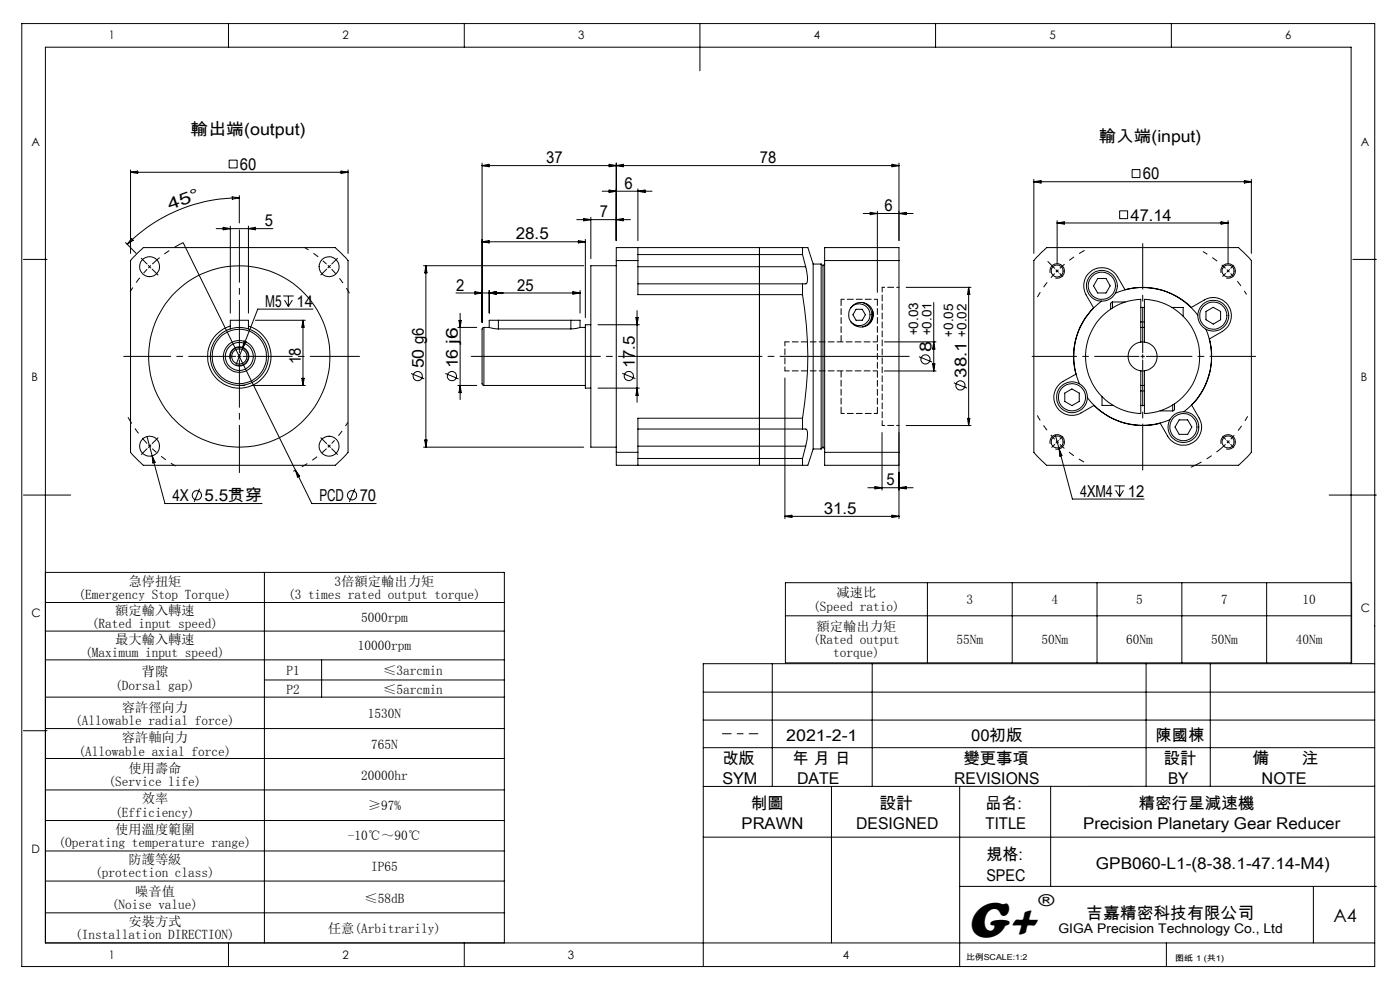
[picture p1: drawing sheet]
<svg xmlns="http://www.w3.org/2000/svg" width="297mm" height="210mm" viewBox="0 0 297 210" stroke-linecap="round" stroke-linejoin="round" font-family="sans-serif">
<g fill="none" stroke="#000" stroke-width=".21">
<path d="M4.6 5h287v200h-287zM48.5 5v5M98.5 5v5M148.5 5v10M198.5 5v5M248.5 5v5M27.7 36v17.8M27.7 36.5h46.1M27.7 36.5l1.5-.2v.5zM48.6 34h1.7v1.6h-1.7zM72.4 36.3l1.4 .2-1.4 .3zM73.8 36v17.8"/>
<path d="M102.3 34.6v33.8M102.3 35.1h88.4M102.3 35.1l1.5-.3v.6zM129.2 34.8l1.5 .3-1.5 .3zM130.7 34.6v16.4M130.7 35.1l1.5-.3v.6zM189.2 34.8l1.5 .3-1.5 .3zM190.7 34.6v16.4M219.3 38.1v15.7M219.3 38.6h46.2M219.3 38.6l1.5-.3v.5zM240.2 36h1.6v1.7h-1.6z"/>
<path d="M264 38.3l1.5 .3-1.5 .2zM265.5 38.1v15.7M5 55h5M26.6 51.5l2.3 2.3M27.9 50.6l.4 .4-1.3 .8zM28.3 54.5l2.1-2h40.7l1.1 1 1.6 1.8v40.6l-.6 .8-2.1 2h-40.7l-.3-.3-2.4-2.5v-40.6zM31.5 56.3l.2 .3M31.7 56.6l-.2 .3M31.7 56.6l.3 .3M32 56.3l-.3 .3M38.8 51.5l23.9 48.3M45.9 48.5h12"/>
<path d="M47.3 48.2l1.6 .3-1.6 .2zM48.9 48v18.4M49.2 41.8l1.6 .2-1.5 .3zM50.8 42a33.8 33.8 0 0 0-23.8 9.8M50.8 41.5v5.8M52.7 48v18.4M52.7 48.5l1.5-.3v.5zM89.9 56.4h33.9M90.3 56.4v38.5M90.3 56.4l.3 1.5h-.5zM102.3 51.3l1.5-.3v.5zM102.3 51.3h21.9"/>
<path d="M122.3 46.6h11.4M122.7 51l1.5 .3-1.5 .2zM123.8 46.3l1.5 .3-1.5 .2zM124.2 50.8v16.6M125.3 46.1v8.8M127.7 40.6h10.6M129.2 40.3l1.5 .3-1.5 .2zM130.7 56.4h-5.4v38.5h5.4M130.7 55.3v40.6M130.7 55.3h4.6M130.7 46.6l1.5-.3v.5zM135.3 52.5v2.8"/>
<path d="M135.3 55.3v7.2h35M135.3 56.6h35.6M135.3 54h35M135.3 40.1v10.9M135.3 40.6l1.5-.3v.5zM161.1 52.5v46.2M170.3 54l.6 2.6M170.3 52.5v1.5M170.3 52.5h1.1l1.1 3.5M170.3 52.5h-39.6v2.8M170.9 56.6a5 5 0 0 1 .1 3.6h-.7M172.5 56v39.2"/>
<path d="M172.5 56h1.7M174.2 56v39.2M174.2 56l.4 .4M174.6 56.4v38.5M174.9 55.3v-2.8h15.8v2.8M174.9 56l-.3 .4M174.9 55.3h15.8M174.9 55.3v40.6M183.1 45.3h10.6M184.6 45l1.5 .3-1.5 .2zM186.1 44.8v17.2M190.7 45.3l1.5-.3v.5z"/>
<path d="M190.7 55.3v54.7M220.6 53.9l1.4-1.4h40.7l1.1 1 1.7 1.8v40.6l-1 1.1-1.8 1.7h-40.7l-1-1-1.7-1.8v-40.6zM222.8 57.9a1.54 1.54 0 0 1 1.3-1.9 1.54 1.54 0 0 1 1.7 1.6 1.54 1.54 0 0 1-1.9 1.4M224 57.2l.3 .3M224.3 57.5l-.3 .2M224.3 46.8v9.2M224.3 47.3h36.2M224.3 47.3l1.5-.2v.4zM224.3 57.5l.2 .2M224.5 57.2l-.2 .3M230.7 58.3a3.9 3.9 0 0 1 6.4 .4l1.6 2.7a14.7 14.7 0 0 1 14 3.8l2.8-1.6a3.8 3.8 0 0 1 5.2 1.5 3.8 3.8 0 0 1-1.4 5.2l-2.7 1.6a14.6 14.6 0 0 1-3.8 14l1.6 2.8a3.8 3.8 0 0 1-1.4 5.2 3.8 3.8 0 0 1-5.3-1.4l-1.6-2.7a14.6 14.6 0 0 1-14-3.8l-2.8 1.6a3.8 3.8 0 0 1-5.2-1.4 3.8 3.8 0 0 1 1.4-5.3l2.7-1.5a14.5 14.5 0 0 1 3.8-14.1l-1.6-2.8a4 4 0 0 1 .3-4.2zM232.9 59.1h1.7l.9 1.5-.9 1.6h-1.7l-.9-1.6z"/>
<path d="M237.5 44.7h1.7v1.7h-1.7zM259 57.9a1.54 1.54 0 0 1 1.4-1.9 1.54 1.54 0 0 1 1.7 1.6 1.54 1.54 0 0 1-2 1.4M259 47.1l1.5 .2-1.5 .2zM260.5 46.8v9.2M287 55h5M48.9 69.8v-1.9h3.8v1.9M48.9 69.2a6.7 6.7 0 0 0-3.6 10.3 6.7 6.7 0 0 0 11 0 6.7 6.7 0 0 0-3.6-10.3M48.9 76.1a1.93 1.93 0 0 1 1.7-2.4 1.93 1.93 0 0 1 2.1 2 1.93 1.93 0 0 1-2.4 1.8M51.5 73.8l-1.4 3.6M51.8 72.3l.4 .2-.7 1.3zM54.2 67.9h10.6M60.1 62.8h2.2"/>
<path d="M60.4 63.7l.8 1.3M61.2 62.8v2.2M62 63.7l-.8 1.3M64.3 67.9v13.9M64.3 67.9l.2 1.5h-.5zM66.4 65.6h-11.7l-3.2 8.2M87.2 79.2l2.8 1.2M94.5 79.2l2.8 1.2M96.7 62.2h26.3M97.1 69.5h4M97.4 68h.5l-.3 1.5zM97.6 66.5v18.3"/>
<path d="M100.8 61.9l1.5 .3-1.5 .2zM102.7 69.5l-.4 .3v11.6l.4 .4M102.7 69.5v12.3M103.8 61.6v4.8M103.8 62.2l1.5-.3v.5zM103.8 69.5l1.9 .3M105.7 67.9h-1.9v1.6h-1.1M105.7 67.9h15.4M105.7 69.8h15.4M105.7 67.9v1.9M121.1 67.9h1.9v1.6h1.2M121.1 67.9v1.9"/>
<path d="M121.5 61.9l1.5 .3-1.5 .2zM123 69.5l-1.9 .3M123 61.6v4.8M125.3 68.9h-1.1v13.4h1.1M126.9 68.9h8.7M132 79.2l2.8 1.1M134.9 67.4h.5l-.3 1.5zM135.1 65.9v19.4M135.3 60.2h35M170.3 62.5a76.6 76.6 0 0 1 0 26.2M170.3 60.2v2.3M180.5 65.3a2.31 2.31 0 0 1 3.3-.2 2.31 2.31 0 0 1 0 3.4 2.31 2.31 0 0 1-3.3-.2"/>
<path d="M181.6 65.6h1.3l.7 1.2-.7 1.1h-1.3l-.7-1.1zM183 64.2a2.69 2.69 0 0 1 2 2.6 2.69 2.69 0 0 1-2 2.5M185.1 66v.3a3 3 0 0 1-.6 2.2M187.6 78.7h11M187.6 72.5h11M192.2 61h13.8M194.9 75.7l2.8 1.1M197.8 77.2h.5l-.2 1.5zM198.1 64.2v14.5M198.1 72.5l.2 1.5h-.5zM205.5 61v29.3M205.5 61l.2 1.5h-.5z"/>
<path d="M233.7 63.9a14.6 14.6 0 0 0-4.7 17.5M236 64.1l-.3 .2-.1 1.3M236 64.1v1.2M236 64.1h2.7M236.6 62.2a14.6 14.6 0 0 1 17.5 4.7M242 72.6v-9.1a12.1 12.1 0 0 0-11.7 12.1 12.1 12.1 0 0 0 11.7 12.1v-9M242 72.6a3.1 3.1 0 0 0-2.7 3 3.1 3.1 0 0 0 2.7 3.1M242 69.5h.8M242 72.6h.8M242 78.7h.8M242 65.2h.8M242 68.3h.8"/>
<path d="M242.8 72.6a3.1 3.1 0 0 1 2.7 3 3.1 3.1 0 0 1-2.7 3.1M242.8 72.6v-9.1a12.1 12.1 0 0 1 11.7 12.1 12.1 12.1 0 0 1-11.7 12.1v-9M248.6 65.2h2.4v1.9M255.8 69.8a14.7 14.7 0 0 1-4.7 17.5M255.8 66.1l1.6-.9 1.5 .9v1.7l-1.5 .9-1.6-.9zM31.2 92.6l3.8 14.2h20.6M32.3 96.7l.6 1.4-.5 .1zM50.8 81.8h1.1M53.4 81.8h11.4M62.7 99.8l-.5 .2M62.7 99.8l3.4 7h13.7M62.7 99.8l.9 1.2-.5 .2z"/>
<path d="M64 80.2h.5l-.2 1.6zM89.9 94.9h33.9M90.1 93.3h.5l-.3 1.6zM97.1 81.8h4M97.6 81.8l.3 1.5h-.5zM102.7 81.8h21.5M126.9 82.3h8.7M130.7 95.9v2.8h39.6M130.7 95.9h4.6M135.1 82.3l.3 1.5h-.5zM135.3 95.9v2.8M135.3 91h35"/>
<path d="M135.3 94.6h35.6M135.3 97.3h35M166.5 80.2v29.8M170.3 88.7v2.3M170.3 97.3v1.4M170.3 91h.8a5 5 0 0 1-.2 3.6M170.3 88.7h-35v7.2M170.9 94.6l-.6 2.7M172.5 95.2l-1.1 3.5h-1.1M172.5 95.2h1.7M174.6 94.9l.3 .3M174.6 94.9l-.4 .3"/>
<path d="M174.9 95.9h15.8v2.8h-15.8zM187.1 91.7v12.3M192.2 90.3h13.8M202.4 81.2l2.7 1.1M205.2 88.8h.5l-.2 1.5zM222.8 94.1a1.54 1.54 0 0 1 1.3-1.9 1.54 1.54 0 0 1 1.7 1.7 1.54 1.54 0 0 1-1.9 1.3M223.9 92.2l.8 3M224.7 95.2l2.8 10.7h15.2M224.7 95.2l.6 1.4-.5 .2zM225.9 83.4l1.5-.9 1.6 .9v1.8l-1.6 .8-1.5-.8zM230.7 84.3a14.6 14.6 0 0 0 17.5 4.7M233.8 84.1v1.9h2.3"/>
<path d="M242 81.8h.8M242 82.9h.8M242 86h.8M246.1 87.2h2.7M248.8 85.9v1.3M249.2 85.6v1.2l-.4 .4M250.2 89.1h1.8l.8 1.5-.8 1.5h-1.8l-.9-1.5zM259 94.1a1.54 1.54 0 0 1 1.4-1.9 1.54 1.54 0 0 1 1.7 1.7 1.54 1.54 0 0 1-2 1.3M5 105h10M42.3 103.7l-1.1 2.8M75.2 103.7l-1.1 2.8M166.5 109.5h24.2"/>
<path d="M166.5 109.5l1.5-.2v.5zM184.1 103.5h9.6M185.6 103.2l1.5 .3-1.5 .2zM189.2 109.3l1.5 .2-1.5 .3zM190.7 103.5l1.5-.3v.5zM236.4 103.1h2.2M236.7 104l.8 1.3M237.5 103.1v2.2M238.3 104l-.8 1.3M282 105h10M9.6 127.8h97.4M9.6 133.9h97.4"/>
<path d="M9.6 140h97.4M9.6 121.4h97.4v78.6M56.1 121.4v78.6M68.2 140v7.9M166.6 123.6h120.1v17h-120.1zM166.6 130.6h120.1M196.7 123.6v17M214.7 123.6v17M232.7 123.6v17M250.7 123.6v17M268.7 123.6v17M5 155h5"/>
<path d="M9.6 147.9h97.4M9.6 154.5h97.4M56.1 144.2h50.9M149.2 152.7h142.4M149.2 146.8h142.4M149.2 158.6h142.4M163.8 140.8v26M185 140.8v26M243.1 140.8v26M256.8 140.8v26M286.6 140.8v-130.8h-277v190h282M291.6 140.8h-142.4v64.2"/>
<path d="M9.6 160.9h97.4M9.6 167.6h97.4M9.6 174.1h97.4M149.2 177.6h142.4M176.4 166.8v33.2M203.6 166.8v38.2M222.9 166.8v21.2M291.6 166.8h-142.4M9.6 180.5h97.4M9.6 186.9h97.4M9.6 193.6h97.4M203.6 188h88.4"/>
<path d="M278.6 188v12M48.5 200v5M98.5 200v5M247.4 200v5"/>
<circle cx="31.7" cy="56.6" r="2.13"/>
<circle cx="69.8" cy="56.6" r="2.11"/>
<circle cx="224.3" cy="57.5" r="1.28"/>
<circle cx="260.5" cy="57.5" r="1.28"/>
<circle cx="50.8" cy="75.6" r="19.2"/>
<circle cx="50.8" cy="75.6" r="1.61"/>
<circle cx="50.8" cy="75.6" r="3.4"/>
<circle cx="50.8" cy="75.6" r="2.97"/>
<circle cx="50.8" cy="75.6" r="2.03"/>
<circle cx="50.8" cy="75.6" r="6.2"/>
<circle cx="50.8" cy="75.6" r="5.8"/>
<circle cx="88.6" cy="79.8" r=".98"/>
<circle cx="95.9" cy="79.8" r=".98"/>
<circle cx="133.4" cy="79.8" r=".97"/>
<circle cx="182.7" cy="66.8" r="2.62"/>
<circle cx="196.3" cy="76.2" r=".97"/>
<circle cx="233.8" cy="60.6" r="2.89"/>
<circle cx="233.8" cy="60.6" r="3.3"/>
<circle cx="257.4" cy="67" r="3.3"/>
<circle cx="257.4" cy="67" r="2.88"/>
<circle cx="31.7" cy="94.6" r="2.11"/>
<circle cx="69.8" cy="94.6" r="2.12"/>
<circle cx="203.8" cy="81.8" r=".98"/>
<circle cx="224.3" cy="93.7" r="1.28"/>
<circle cx="227.4" cy="84.3" r="2.89"/>
<circle cx="227.4" cy="84.3" r="3.3"/>
<circle cx="251" cy="90.6" r="3.3"/>
<circle cx="251" cy="90.6" r="2.88"/>
<circle cx="260.5" cy="93.7" r="1.28"/>
<circle cx="41.8" cy="105" r=".99"/>
<circle cx="74.7" cy="105" r=".99"/>
</g>
<path d="M31.2 57.1a26.9 26.9 0 0 0-3.6 4.8M69.3 56a26.9 26.9 0 0 0-4.7-3.5M260 56.9a25.6 25.6 0 0 0-4.8-3.5M261.1 93.2a25.6 25.6 0 0 0 3.6-4.9" fill="none" stroke="#000" stroke-width=".21" stroke-dasharray="30.5 1.3 1.3 1.3" stroke-dashoffset="29.4" stroke-linecap="butt"/>
<path d="M32.3 56a26.9 26.9 0 0 1 6.5-4.5" fill="none" stroke="#000" stroke-width=".21" stroke-dasharray="30.5 1.3 1.3 1.3" stroke-dashoffset="28.4" stroke-linecap="butt"/>
<path d="M69.8 56.6l-.2-.3M69.8 56.6l.3 .2M260.5 57.5l-.2-.3M260.5 57.5l.3 .2M31.7 94.6l.3 .3M31.7 94.6l-.2-.2M69.8 94.6l.3-.2M69.8 94.6l-.2 .3M224.3 93.7l.3 .3M224.3 93.7l-.3-.2M260.5 93.7l.3-.2M260.5 93.7l-.2 .3" fill="none" stroke="#000" stroke-width=".21" stroke-dasharray="30.5 1.3 1.3 1.3" stroke-linecap="butt"/>
<path d="M223.8 58a25.7 25.7 0 0 0-3.7 5M32.3 95.2a26.9 26.9 0 0 0 5 3.7" fill="none" stroke="#000" stroke-width=".21" stroke-dasharray="30.5 1.3 1.3 1.3" stroke-dashoffset="29.3" stroke-linecap="butt"/>
<path d="M31.2 94.1a26.9 26.9 0 0 1-4-5.6" fill="none" stroke="#000" stroke-width=".21" stroke-dasharray="30.5 1.3 1.3 1.3" stroke-dashoffset="28.9" stroke-linecap="butt"/>
<path d="M261.1 58l1.8 2.2 1.5 2.3M70.4 94.1l1.8-2.2 1.6-2.3" fill="none" stroke="#000" stroke-width=".21" stroke-dasharray="30.5 1.3 1.3 1.3" stroke-dashoffset="29.6" stroke-linecap="butt"/>
<path d="M224.8 56.9a25.7 25.7 0 0 1 5.3-3.8M69.3 95.2a26.9 26.9 0 0 1-5.3 3.8" fill="none" stroke="#000" stroke-width=".21" stroke-dasharray="30.5 1.3 1.3 1.3" stroke-dashoffset="29.1" stroke-linecap="butt"/>
<path d="M70.4 57.1a26.9 26.9 0 0 1 3.7 5.1M223.8 93.2a25.6 25.6 0 0 1-3.8-5.1M224.8 94.3a25.7 25.7 0 0 0 5.2 3.7" fill="none" stroke="#000" stroke-width=".21" stroke-dasharray="30.5 1.3 1.3 1.3" stroke-dashoffset="29.2" stroke-linecap="butt"/>
<path d="M260 94.3a25.6 25.6 0 0 1-7.4 4.8" fill="none" stroke="#000" stroke-width=".21" stroke-dasharray="30.5 1.3 1.3 1.3" stroke-dashoffset="27.9" stroke-linecap="butt"/>
<path d="M192.9 75.6h-92.9" fill="none" stroke="#000" stroke-width=".21" stroke-dasharray="30.5 1.3 1.3 1.3" stroke-dashoffset="3.1"/>
<path d="M153.3 155.6h7.5" fill="none" stroke="#000" stroke-width=".21" stroke-dasharray="30.5 1.3 1.3 1.3" stroke-dashoffset="28.6"/>
<path d="M190.7 60.9h-3.6M187.1 90.2h3.6" fill="none" stroke="#000" stroke-width=".21" stroke-dasharray="1.3 .6" stroke-dashoffset=".7"/>
<path d="M187.1 90.2v-29.3" fill="none" stroke="#000" stroke-width=".21" stroke-dasharray="1.3 .6" stroke-dashoffset=".3"/>
<path d="M178.4 63.5h7.7M186.1 87.7h-7.7" fill="none" stroke="#000" stroke-width=".21" stroke-dasharray="1.3 .6" stroke-dashoffset=".6"/>
<path d="M178.4 63.5v9M178.4 78.7v9" fill="none" stroke="#000" stroke-width=".21" stroke-dasharray="1.3 .6" stroke-dashoffset="-.1"/>
<path d="M186.1 87.7v-24.2" fill="none" stroke="#000" stroke-width=".21" stroke-dasharray="1.3 .6"/>
<path d="M166.5 78.7h19.6M166.5 78.7v-6.2M186.1 72.5h-19.6" fill="none" stroke="#000" stroke-width=".21" stroke-dasharray="1.3 .6" stroke-dashoffset=".4"/>
<g fill="none" stroke="#000" stroke-width=".21" stroke-dasharray="30.5 1.3 1.3 1.3">
<path d="M31.2 56l-1.2-1.2M32.3 57.1l1.2 1.2M69.3 57.1l-1.2 1.2M69.8 56.6l.3-.3M69.8 56.6l-.2 .2M70.4 56l1.2-1.2M223.7 56.9l-1.4-1.4M224.8 58l.7 .6M260 58l-.6 .6M260.5 57.5l.3-.3M260.5 57.5l-.2 .2M261.1 56.9l.6-.6"/>
<path d="M50.8 75.6v-.4M50.8 75.6h-.4M50.8 75.6v.4M50.8 75.6h.4M242.4 75.6v-.4M242.4 75.6h-.4M242.4 75.6v.4M242.4 75.6h.4M31.2 95.2l-1.2 1.2M31.7 94.6l-.2 .3M31.7 94.6l.3-.2M32.3 94.1l1.2-1.2"/>
<path d="M69.3 94.1l-1.2-1.2M69.8 94.6l.3 .3M69.8 94.6l-.2-.2M70.4 95.2l1.2 1.2M223.7 94.3l-.6 .6M224.3 93.7l-.3 .3M224.3 93.7l.3-.2M224.8 93.2l.7-.6M260 93.2l-.6-.6M260.5 93.7l.3 .3M260.5 93.7l-.2-.2M261.1 94.3l.6 .6"/>
</g>
<path d="M50.8 74.8v-26" fill="none" stroke="#000" stroke-width=".21" stroke-dasharray="30.5 1.3 1.3 1.3" stroke-dashoffset="19.4"/>
<path d="M50 75.6h-23.8" fill="none" stroke="#000" stroke-width=".21" stroke-dasharray="30.5 1.3 1.3 1.3" stroke-dashoffset="20.5"/>
<path d="M50.8 76.4v23.8" fill="none" stroke="#000" stroke-width=".21" stroke-dasharray="30.5 1.3 1.3 1.3" stroke-dashoffset="20.4"/>
<path d="M51.6 75.6h24.7" fill="none" stroke="#000" stroke-width=".21" stroke-dasharray="30.5 1.3 1.3 1.3" stroke-dashoffset="20"/>
<path d="M242.4 74.8v-23.1M243.2 75.6h23.2" fill="none" stroke="#000" stroke-width=".21" stroke-dasharray="30.5 1.3 1.3 1.3" stroke-dashoffset="20.8"/>
<path d="M241.6 75.6h-22.6" fill="none" stroke="#000" stroke-width=".21" stroke-dasharray="30.5 1.3 1.3 1.3" stroke-dashoffset="21"/>
<path d="M242.4 76.4v23.3" fill="none" stroke="#000" stroke-width=".21" stroke-dasharray="30.5 1.3 1.3 1.3" stroke-dashoffset="20.7"/>
<text font-size="11" x="205.1" y="198.7">G+</text>
<text font-size="3.9" x="282.9" y="195.5">A4</text>
<g font-size="3.5">
<text x="40.4" y="28.7">輸出端(output)</text>
<text x="115.9" y="34.6">37</text>
<text x="161.2" y="34.6">78</text>
<text x="233.1" y="30.2">輸入端(input)</text>
<text x="50.9" y="36">60</text>
<text x="132.5" y="40.1">6</text>
<text x="242.5" y="38.1">60</text>
<text x="36" y="44.6" transform="rotate(-20 36 44.6)">4 5 °</text>
<text x="56.2" y="48">5</text>
<text x="127.3" y="46.1">7</text>
<text x="187.6" y="44.8">6</text>
<text x="239.8" y="46.8">47.14</text>
<text x="109.4" y="50.8">28.5</text>
<text x="56.3" y="65.1">M5</text>
<text x="62.9" y="65.1">14</text>
<text x="96.8" y="61.6">2</text>
<text x="109.7" y="61.6">25</text>
<text x="63.8" y="77.3" transform="rotate(-90 63.8 77.3)">18</text>
<text x="197.6" y="74.6" transform="rotate(-90 197.6 74.6)">8</text>
<text x="89.9" y="78.2" transform="rotate(-90 89.9 78.2)">50 g6</text>
<text x="97.1" y="78.2" transform="rotate(-90 97.1 78.2)">16 j6</text>
<text x="134.7" y="78.1" transform="rotate(-90 134.7 78.1)">17.5</text>
<text x="205" y="80.1" transform="rotate(-90 205 80.1)">38.1</text>
<text x="36.6" y="106.3">4X</text>
<text x="43.4" y="106.3">5.5贯穿</text>
<text x="67.8" y="106.3">PCD</text>
<text x="76.3" y="106.3">70</text>
<text x="188" y="103">5</text>
<text x="229.1" y="105.4">4XM4</text>
<text x="239.3" y="105.4">12</text>
<text x="174.8" y="109">31.5</text>
<text x="220.3" y="192.2">®</text>
<text x="230.5" y="194.8">吉嘉精密科技有限公司</text>
</g>
<g font-size="3.4">
<text x="166.8" y="157.1">2021-2-1</text>
<text x="206" y="157.1">00初版</text>
<text x="245.2" y="157.1">陳國棟</text>
<text x="153.2" y="162">改版</text>
<text x="153.2" y="166.3">SYM</text>
<text x="168.2" y="162">年 月 日</text>
<text x="169.1" y="166.3">DATE</text>
<text x="202.4" y="166.3">REVISIONS</text>
<text x="204.4" y="162">變更事項</text>
<text x="246.9" y="162">設計</text>
<text x="247.8" y="166.3">BY</text>
<text x="265.7" y="162">備</text>
<text x="267.6" y="166.3">NOTE</text>
<text x="276.2" y="162">注</text>
<text x="159.3" y="171.6">制圖</text>
<text x="186.6" y="171.6">設計</text>
<text x="209.1" y="171.6">品名:</text>
<text x="241.5" y="171.6">精密行星減速機</text>
<text x="157.3" y="175.9">PRAWN</text>
<text x="181.7" y="175.9">DESIGNED</text>
<text x="209.1" y="175.9">TITLE</text>
<text x="229.8" y="175.9">Precision Planetary Gear Reducer</text>
<text x="209.2" y="182.5">規格:</text>
<text x="232.5" y="184.3">GPB060-L1-(8-38.1-47.14-M4)</text>
<text x="209.2" y="186.8">SPEC</text>
</g>
<g font-size="2.8">
<text x="194.8" y="71.1" transform="rotate(-90 194.8 71.1)">+0.03</text>
<text x="197.6" y="71.1" transform="rotate(-90 197.6 71.1)">+0.01</text>
<text x="202.2" y="71.4" transform="rotate(-90 202.2 71.4)">+0.05</text>
<text x="205" y="71.4" transform="rotate(-90 205 71.4)">+0.02</text>
<text x="27.2" y="124.2">急停扭矩</text>
<text x="71" y="124.2">3倍額定輸出力矩</text>
<text x="16.7" y="127">(Emergency Stop Torque)</text>
<text x="24.4" y="130.4">額定輸入轉速</text>
<text x="61.1" y="127">(3 times rated output torque)</text>
<text x="76.6" y="131.8">5000rpm</text>
<text x="172.5" y="129.5">(Speed ratio)</text>
<text x="177.5" y="126.7">减速比</text>
<text x="205" y="128.1">3</text>
<text x="223" y="128.1">4</text>
<text x="241" y="128.1">5</text>
<text x="259" y="128.1">7</text>
<text x="276.3" y="128.1">10</text>
<text x="19.5" y="133.3">(Rated input speed)</text>
<text x="24.4" y="136.5">最大輸入轉速</text>
<text x="75.9" y="137.9">10000rpm</text>
<text x="172.5" y="136.6">(Rated output</text>
<text x="173.2" y="133.8">額定輸出力矩</text>
<text x="202.9" y="136.6">55Nm</text>
<text x="220.9" y="136.6">50Nm</text>
<text x="238.9" y="136.6">60Nm</text>
<text x="256.9" y="136.6">50Nm</text>
<text x="274.9" y="136.6">40Nm</text>
<text x="18.1" y="139.3">(Maximum input speed)</text>
<text x="30.1" y="143.5">背隙</text>
<text x="60.8" y="143.1">P1</text>
<text x="81.3" y="143.1">≤3arcmin</text>
<text x="176.7" y="139.4">torque)</text>
<text x="24.4" y="146.3">(Dorsal gap)</text>
<text x="60.8" y="147.2">P2</text>
<text x="81.3" y="147.2">≤5arcmin</text>
<text x="16" y="153.8">(Allowable radial force)</text>
<text x="25.8" y="151">容許徑向力</text>
<text x="78" y="152.4">1530N</text>
<text x="16.7" y="160.3">(Allowable axial force)</text>
<text x="25.8" y="157.5">容許軸向力</text>
<text x="78.7" y="158.9">765N</text>
<text x="23" y="166.8">(Service life)</text>
<text x="27.2" y="164">使用壽命</text>
<text x="76.6" y="165.4">20000hr</text>
<text x="24.4" y="173.2">(Efficiency)</text>
<text x="30.1" y="170.4">效率</text>
<text x="78" y="171.8">≥97%</text>
<text x="12.4" y="179.7">(Operating temperature range)</text>
<text x="24.4" y="176.9">使用溫度範圍</text>
<text x="73.8" y="178.3">-10℃～90℃</text>
<text x="27.2" y="183.3">防護等級</text>
<text x="78.7" y="184.7">IP65</text>
<text x="20.2" y="186.1">(protection class)</text>
<text x="28.7" y="190">噪音值</text>
<text x="77.3" y="191.4">≤58dB</text>
<text x="23.7" y="192.9">(Noise value)</text>
<text x="27.2" y="196.4">安裝方式</text>
<text x="69.6" y="197.8">任意(Arbitrarily)</text>
<text x="224.5" y="197.8">GIGA Precision Technology Co., Ltd</text>
<text x="16" y="199.2">(Installation DIRECTION)</text>
</g>
<g font-size="2.5">
<text x="23.1" y="8.4">1</text>
<text x="72.7" y="8.4">2</text>
<text x="122.7" y="8.4">3</text>
<text x="172.7" y="8.4">4</text>
<text x="222.7" y="8.4">5</text>
<text x="272.7" y="8.4">6</text>
<text x="6.7" y="30.9">A</text>
<text x="288.7" y="30.9">A</text>
<text x="6.7" y="80.9">B</text>
<text x="288.7" y="80.9">B</text>
<text x="6.7" y="130.9">C</text>
<text x="288.7" y="129.9">C</text>
<text x="6.7" y="180.9">D</text>
<text x="23.1" y="203.4">1</text>
<text x="72.7" y="203.4">2</text>
<text x="120.5" y="203.4">3</text>
<text x="178.8" y="203.4">4</text>
</g>
<g font-size="1.7">
<text x="204.9" y="203.7">比例SCALE:1:2</text>
<text x="249.3" y="203.8">图纸 1 (共1)</text>
</g>
</svg>
